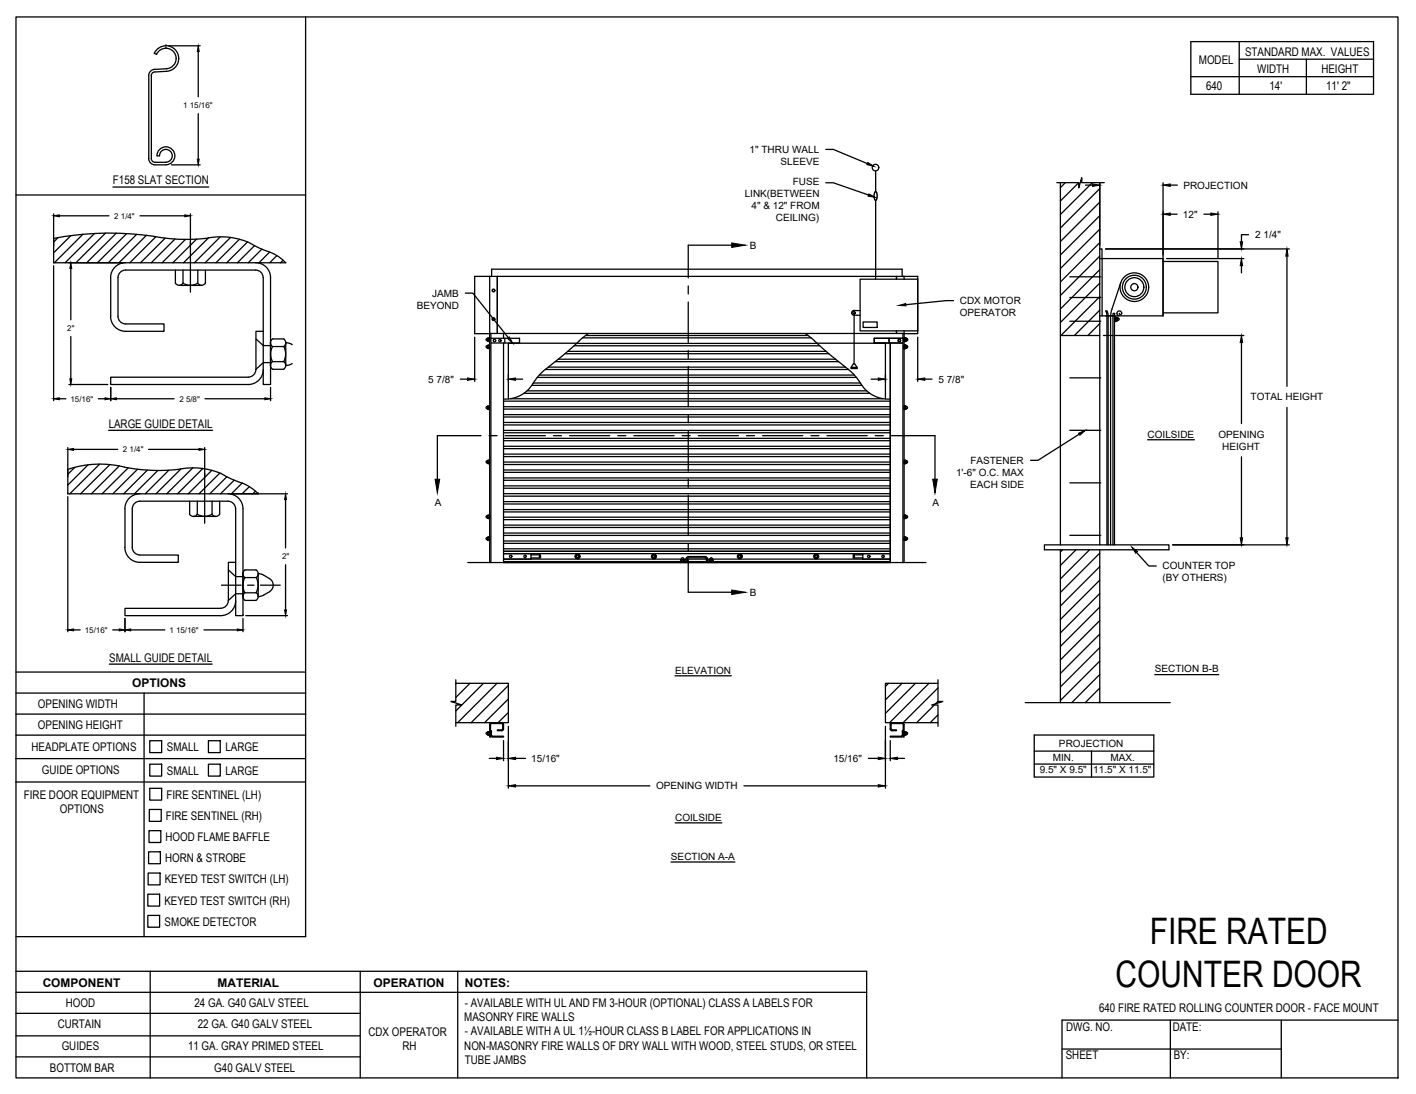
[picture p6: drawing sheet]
<svg xmlns="http://www.w3.org/2000/svg" width="279mm" height="216mm" viewBox="0 0 279 216" stroke-linecap="round" stroke-linejoin="round" font-family="sans-serif">
<!-- layer: ANNOTATIONS -->
<g fill="none" stroke="#000" stroke-width=".25">
<path d="M33.3 9h6.2M39.1 10.2v8.9M33.8 32.5h5.7M39.1 22.4v9M162.9 29.5h1.5l6.7 2.8M162.9 36.1h1.5l7 2.4M214.2 36.5h1.4M217 36.1v12.3M229.5 36.1v14.8M230.9 36.5h1.4M10.6 42.2v6.3M10.6 52.4v26.7"/>
<path d="M11.7 42.6h9.8M13.6 51.9h10.6M14 53v10.1M27.6 42.6h8.8M37.6 42.2v6.3M91.8 57.8h1.5l7 8.8M188.2 59.3h-1.5l-8 .8M218.1 49.1h36.3M230.2 51h15.2M230.9 42.3h1.4M237.6 42.3h1.3M240.3 41.8v9.1"/>
<path d="M245 52.4v1.4M246.4 46.3h-1.4v1.4M253.9 50.5v25.7M11.7 78.7h1.3M13.6 75.9h7.7M14 66.4v8.4M19.4 78.7h1.3M21.8 76.5v2.6M23 78.7h11.4M40.4 78.7h11.9M53.4 76.5v2.6M90.8 74.8h1.4"/>
<path d="M93.7 66.5v8.8M100.3 74v1.3M101.7 74.8h1.4M171.9 74.8h1.4M174.7 74v1.3M181.1 66.5v8.8M182.5 74.8h1.4M217.7 66.2h27.7M245 67.6v16M13.4 88.3v5.8M13.4 98v26.7M14.5 88.7h8.7"/>
<path d="M29.3 88.7h10M40.4 88.3v5.8M45.6 97.5h11.1M56.3 98.6v9.5M213 85.7l-8.2 5.1h-1.5M226.4 86.8h9.3M245 90.1v16M253.9 80.4v25.7M56.3 111.4v9M224.3 109l2.4 2.7h1.5M231.4 107.5h23M14.5 124.3h1.3"/>
<path d="M22.2 124.3h1.3M24.7 122v2.7M25.8 124.3h6.7M40.2 124.3h6.6M47.9 122v2.7M48.5 121.5h8.2M133.2 133.4h11.1M227.9 133.1h12.6M96.5 149.7h1.5M99.4 146.2v3.9M100.3 143.3v12.3M101.7 149.7h2"/>
<path d="M101.7 155.1h26.5M146.8 155.1h26.5M171.3 149.7h2M174.7 143.3v12.3M175.7 146.2v3.9M177.1 149.7h1.4M204.1 145.1h23.6v8.3h-23.6zM204.1 148.2h23.6M204.1 150.8h23.6M215.4 148.2v5.2M132.4 170.1h12.6M133.2 162.4h9.2"/>
</g>
<g fill="#000" stroke="#000" stroke-width=".2">
<path d="M39.1 9l.2 1.2h-.4zM38.9 31.4h.4l-.2 1.1zM171.2 32.1l1.2 .7-1.4-.3zM171.5 38.3l1.2 .6-1.4-.2zM215.6 36.3l1.4 .2-1.4 .3zM229.5 36.5l1.4-.2v.5zM10.6 42.6l1.1-.2v.4zM14 51.9l.2 1.1h-.4zM36.4 42.4l1.2 .2-1.2 .2zM229.5 42.3l1.4-.3v.5zM238.9 42l1.4 .3-1.4 .2zM245 51l.2 1.4h-.5z"/>
<path d="M244.7 47.7h.5l-.2 1.4zM253.9 49.1l.3 1.4h-.5zM10.6 78.7l1.1-.2v.4zM13.8 74.8h.4l-.2 1.1zM20.7 78.5l1.1 .2-1.1 .2zM21.8 78.7l1.2-.2v.4zM52.3 78.5l1.1 .2-1.1 .2zM92.2 74.6l1.5 .2-1.5 .3zM100.1 66.8l.4-.3 .7 1.2zM100.3 74.8l1.4-.2v.5zM173.3 74.6l1.4 .2-1.4 .3zM177.3 60.3l1.4-.4 .1 .5z"/>
<path d="M181.1 74.8l1.4-.2v.5zM245 66.2l.2 1.4h-.5zM13.4 88.7l1.1-.2v.4zM39.3 88.5l1.1 .2-1.1 .2zM56.3 97.5l.2 1.1h-.3zM212.8 85.5l1.4-.6-1.1 1zM223.3 108l1.2 .9-.4 .3zM244.7 106.1h.5l-.2 1.4zM253.7 106.1h.5l-.3 1.4zM13.4 124.3l1.1-.2v.4zM23.5 124.1l1.2 .2-1.2 .2zM24.7 124.3l1.1-.2v.4z"/>
<path d="M46.8 124.1l1.1 .2-1.1 .2zM56.2 120.4h.3l-.2 1.1zM98 149.4l1.4 .3-1.4 .2zM100.3 149.7l1.4-.3v.5zM100.3 155.1l1.4-.2v.4zM173.3 149.4l1.4 .3-1.4 .2zM173.3 154.9l1.4 .2-1.4 .2zM175.7 149.7l1.4-.3v.5z"/>
</g>
<!-- layer: CDX OPERATOR RH -->
<g fill="none" stroke="#000" stroke-width=".25">
<path d="M172.7 37.8l-.2 .9 .2 .8M172.7 37.9h.2M172.7 39.5h.2M172.8 33.7v4.1M172.8 39.5v15.6M172.9 37.8l.2 .9-.2 .8M208.5 36h4.4v1.1l.5-2v.9h4.5M209.2 36v71.5M210.2 36l-1 1M212.9 36l-3.7 3.7M213.4 35.5l-.1 .1M215.5 36l-6.3 6.3"/>
<path d="M217 36v71.5M217 37.2l-7.8 7.8M217 39.9l-7.8 7.8M96.6 54.5v56.5M97 54.5v-1.4h81v1.4M98.1 54.5v11.3M169.7 55.1h11.4v10.2h-11.4zM176.9 54.5v.6M178.4 54.5v.6M211.1 58.7h6.1M211.1 54.6h6.1M217 51h12.5v11.3"/>
<path d="M217 49.1h.4l.1 13.2M217 42.6l-7.8 7.7M217 45.2l-7.8 7.8M217 47.9l-7.8 7.7M217 50.5l-7.8 7.8M217 53.2l-7.8 7.8M217 55.9l-7.8 7.7M217 58.5l-7.7 7.7M221.1 55.8l-1.8 5.5-.2 1.5M229.5 51.6h10.8v10.1h-10.8M229.5 51v11.3M96 68.3l-.1 .2 .4 .2v-.5l-.3 .1"/>
<path d="M96.2 67.3h.1M96.2 67.3l-.3-.3 .4-.2v.5M96.3 68.3v.3M96.3 66.8v.4M96.3 67.2v.2M96.3 67.2h.3M96.6 68.1v.1M96.6 66.7v.1M96.6 68.6v.2h-.3M96.6 67.2v.2h-.3M96.6 66.8v.4M96.6 68.1l-.3 .1 .3 .1v.3"/>
<path d="M96.6 68.6h-.3v.2M96.6 66.7l-.3 .1 .3 .1M96.6 65.8h81.8M96.9 66.8h5.6v.9h-5.6M96.9 65.8v45.2M99.4 79.2h76.3M99.4 65.8v1M99.4 67.7v43.3M99.6 66.8v.9M100.8 78.7h73.4M103.4 77.6h68.2M104 77.1h67"/>
<path d="M105 76.1h65.1M105.3 75.6h64.5M106 74.5h63M106.4 74h62.2M107.6 72.9h59.8M107.6 72.9l-1.7 1.7a7.3 7.3 0 0 1-5 4.1h-1.5M108.2 72.5h58.6M109.6 71.4h55.9M110.2 70.9h54.7M111.5 69.8h52M112.1 69.3h50.9M113.3 68.2h48.4"/>
<path d="M113.8 67.8h47.4M113.8 67.7h-13.5v11.1M114.3 67.3l-3.2 2.8-3.5 2.8M115 66.7h45.1M115.6 66.2h43.8M116.1 65.8l-1.8 1.5M158.9 65.8l1.8 1.5M160.7 67.3l3.2 2.8 3.5 2.8M161.2 67.7h13.5v11.1M167.4 72.9l1.3 1.3 1.1 1.5M167.9 72.5h1.2v.2h-1.2zM167.9 72.5l.5-.7h.2l.5 .7"/>
<path d="M168.5 61.7v10.1M169.7 61.3h-1.2a.48 .48 0 0 0-.5 .4 .48 .48 0 0 0 .5 .5h1.2M169.8 75.7a6.3 6.3 0 0 0 5.8 3M170.3 63.5h2.8v1.1h-2.8zM175.4 66.8v.9M175.7 67.7v43.3M176.9 65.3v.5M178 65.8h.1M178.2 65.8v45.2M178.2 66.8h-5.7v.9h5.7M178.2 65.8h2.9v-11.3h-87.4v11.3h2.8M178.4 65.3v45.7"/>
<path d="M178.4 67.2v.2h.3v-.2M178.4 68.6v.2h.3M178.4 66.8v-.1h.3v.2M178.4 68.2v-.1h.3v.2M178.4 68.6h.3M178.4 66.9h.3M178.4 66.8v.4M178.7 68.6v.2M178.7 66.8v.4h-.3M178.7 68.3v.3M178.7 68.3h-.3v.3M178.7 66.8l.4 .1-.2 .4"/>
<path d="M178.7 68.2l.3 .1M178.8 68.2l-.1 .5 .4-.2-.1-.2M178.8 66.8v.5M178.9 67.3h-.2M209.2 66.2h7.8M211.1 74.6h6.1M211.1 63.4h6.1M217 62.3h12.5M217 61.2l-5 5M217 63.9l-2.3 2.3M218.7 62.3l-.1-.2a.61 .61 0 0 0-.4-.7l.2 .9v45.2M219.1 62.8v44.7"/>
<path d="M219.6 62.3l.1-.5 .3 .1-.1 .4M219.6 62.3v45.2M219.9 62.5h.2v1h-.2M220.2 63.2h.2M220.2 62.8h.2M220.4 62.6v.6M220.4 63.2v.1M220.4 62.6l-.3 .1v.3l.1 .4h.2M220.5 62.7l.3 .3-.3 .2M220.5 62.7v.6M220.9 61.8l.2 .3 .2-.1a.47 .47 0 0 0-.4-.6 .47 .47 0 0 0-.5 .4 .47 .47 0 0 0 .5 .5M96.3 80.2l-.4 .2 .4 .3"/>
<path d="M96.3 80.2v.5M96.3 91.4l-.4-.2 .4-.3v.5M96.3 80.1a.43 .43 0 0 0 .3 .6l-.3 .1v-.2M96.3 80.3h.3M96.3 91v.3M96.3 80.1h.3M96.3 91h.3M96.6 80.3v.3M96.6 80.1v.2M96.6 90.8v.7h-.3M96.6 90.8h-.3v.2M96.6 91.3h-.3v.2"/>
<path d="M99.4 94.8h76.3M99.4 94.3h76.3M99.4 97.9h76.3M99.4 97.4h76.3M99.4 95.9h76.3M99.4 96.4h76.3M99.4 99h76.3M99.4 99.5h76.3M99.4 91.7h76.3M99.4 91.2h76.3M99.4 92.8h76.3M99.4 93.2h76.3"/>
<path d="M99.4 88.5h76.3M99.4 88.1h76.3M99.4 89.6h76.3M99.4 90.1h76.3M99.4 85.4h76.3M99.4 84.9h76.3M99.4 86.5h76.3M99.4 87h76.3M99.4 83.9h76.3M99.4 83.4h76.3M99.4 80.7h76.3M99.4 80.3h76.3"/>
<path d="M99.4 81.8h76.3M99.4 82.3h76.3M178.4 80.1h.3v.5h-.3zM178.4 80.6v.2h.3v-.2M178.4 80.3h.3M178.4 91h.3M178.7 91.3v-.5h-.3v.7h.3v-.2h-.3M178.7 90.9l.4 .3-.4 .2M178.8 90.9v.5M179 80.3v.3M179 80.3l-.3-.1v.5M179 80.6l-.3 .1"/>
<path d="M211.1 84.9h6.1M211.1 95.3h6.1M92.3 111h90.4M96 101.8l-.1 .3 .3 .1M96 101.9l.3-.2v.6l-.1-.1M96.1 106.1l-.2 .1v.2l.4 .2M96.1 106.1l.2-.1v.6M96.3 106.1v.4M96.3 101.8v.4M96.6 106v.1h-.3v-.2l.3 .1M96.6 101.6v.2M96.6 106.5v.2h-.3"/>
<path d="M96.6 102.1v.2h-.3M96.6 106.1v.4h-.3v.1M96.6 101.8v.4M96.6 101.6l-.3 .1 .3 .1M96.6 102.2h-.3v.1M99.4 105.7h76.3M99.4 105.2h76.3M99.4 101h76.3M99.4 100.6h76.3M99.4 104.1h76.3M99.4 103.6h76.3M99.4 102.1h76.3"/>
<path d="M99.4 102.6h76.3M99.4 110.8h76.3M99.4 109.3h76.3M99.4 110.3h35M99.4 108.8h76.3M99.4 107.2h76.3M99.4 106.8h76.3M99.4 108.3h76.3M104.8 109.5h1.9v.6h-1.9M104.8 109.3v1M106.4 109.5v.6M113.7 109.4h.5l.2 .4-.2 .4h-.5l-.2-.4z"/>
<path d="M128.8 109.4h.5l.2 .4-.2 .4h-.5l-.2-.4zM134.4 110.4l.1 .1-.1 .3zM134.4 110.4h.6M134.4 110.3v.1M134.5 110.3l.2-.2 .2 .3M134.5 110.5h.3M134.5 110.7h.3M134.9 110.5h.1M134.9 110.5v.2h.1M134.9 110.3h.5M135 110.5v.2M135.6 110.5l-.2 .5h-.3"/>
<path d="M135.6 110.3h3.8M135.6 110.3v.3M135.9 110.1l-.3 .2M135.9 110.1h3.2M139.1 110.1l.3 .2a.51 .51 0 0 0 .5 .7M139.6 110.3l-.2-.4-.3-.1h-3.2a.54 .54 0 0 0-.5 .8l-.3 .2h-.9v.2M139.6 110.5l.3 .3h.9v.2M139.6 110.3h.5M139.6 110.3v.3M140 110.5h.2l-.1 .3-.1-.1zM140.1 110.4h.5M140.1 110.7h.4"/>
<path d="M140.1 110.5h.4v.2M140.5 110.5h.2v.2h-.2M140.6 110.3v.1M140.6 110.3l-.3-.2-.2 .3M140.6 110.3h35.1M145.8 109.4h.4l.3 .4-.3 .4h-.4l-.3-.4zM160.8 109.4h.5l.2 .4-.2 .4h-.5l-.2-.4zM168.6 109.5v.6M170.2 109.5h-1.8v.6h1.8M170.2 109.3v1M178.4 106h.3l-.3 .1zM178.4 102.1v.2h.3"/>
<path d="M178.4 106.5v.2h.3v-.2M178.4 101.8v-.2h.3v.2M178.4 101.8h.3M178.4 102.2h.3M178.4 101.8v.4M178.4 106.1v.4h.3M178.7 102.2v.1M178.7 101.8v.4M178.7 106.1v.4M178.7 101.7l.3 .2M178.7 106l.2 .1M178.8 101.7l-.1 .6 .2-.1"/>
<path d="M178.8 106v.6M178.9 106.1l.2 .3-.4 .2M179 101.8l.1 .3-.2 .1M206.1 107.5h24.6v1h-24.6zM209.2 108.5v30.2M209.7 108.5l-.5 .4M211.1 105.6h6.1M212.3 108.5l-3.1 3.1M215 108.5l-5.8 5.8M217 108.5v30.2M217 109.2l-7.8 7.7M217 111.8l-7.8 7.8"/>
<path d="M217 114.5l-7.8 7.8M217 117.1l-7.8 7.8M217 119.8l-7.8 7.8M218.7 107.5v-45.2h1.2v45.2M89.2 138.4l-.1 .1M89.9 134.9h10.4v7.7h-10.4M89.9 134.2v4.2h-.9l2.1 .7h-1.2v4.2M90.1 134.9l-.2 .1M92.7 134.9l-2.8 2.7M95.4 134.9l-5.5 5.4M98.1 134.9l-7.8 7.7M100.3 135.3l-7.3 7.3"/>
<path d="M100.3 137.9l-4.7 4.7M175.3 134.9l-.6 .6M178 134.9l-3.3 3.2M180.6 134.9l-5.9 5.9M183.3 134.9l-7.8 7.7M184.4 139.1l-3.5 3.5M185.1 134.9h-10.4v7.7h10.4M185.1 138.4h.9l-2.1 .7h1.2v4.2M185.1 135.8l-6.9 6.8M185.1 138.4l-.5 .5M185.1 134.2v4.2M202.3 138.7h28.6"/>
<path d="M217 122.5l-7.8 7.7M217 125.1l-7.8 7.8M217 127.8l-7.8 7.8M217 130.5l-7.8 7.7M217 133.1l-5.5 5.6M217 135.8l-2.9 2.9M217 138.5l-.2 .2M96.3 145l-.4-.3 .4-.2v.5M96.3 144.6v.3M96.3 145.1v-.2h.3v.2h-.3M96.3 144.6h.3M96.6 144.4v.5"/>
<path d="M96.6 144.4h-.3v.2M96.6 144.9l.4 .2M96.6 143v2.5h.2v-2.5M96.6 144.5v.5M97 142.8l-.2 .2M97 142.6l-.4 .4M97 145.1l.1 .2M97 145.1v-.9h-.2v1.1l.3 .1M97 142.8h2l.2 .2M97 142.6h2l.4 .4M97 144.4l-.4 .1M97.2 145.3h2.2v.2h-2.2"/>
<path d="M99.2 143v.9M99.2 143.9l-.2 .1h-.9v.2h.9l.4-.3M99.4 143v.9M100.3 140.6l-2 2M175.6 143.9l.2 .3h1.1v-.2h-.9l-.2-.1M175.7 143v.9M175.8 143v.9M178 142.8l.2 .2M178 142.6l.4 .4M178.1 145.1l-.2 .2h-2.2v.2h2.2M178.1 145.1v-.9h.1v1.1l-.3 .1M178.1 142.8h-2.1l-.2 .2"/>
<path d="M178.1 142.6h-2.1l-.4 .4M178.1 144.4l.3 .1M178.2 143v2.5h.2v-2.5M178.4 144.9l.3 .1-.3 .1zM178.4 144.9l-.3 .2M178.4 144.5v.5M178.4 144.6h.3M178.4 144.9v-.5h.3v.5M178.7 144.5l.4 .2-.4 .3M178.8 144.5v.5M185.1 141.1l-1.6 1.5"/>
<circle cx="172.8" cy="33.1" r=".65"/>
<circle cx="97.4" cy="57.3" r=".24"/>
<circle cx="223.8" cy="56.7" r="2.83"/>
<circle cx="223.8" cy="56.7" r="1.87"/>
<circle cx="223.8" cy="56.7" r="2.36"/>
<circle cx="223.8" cy="56.7" r=".71"/>
<circle cx="97.4" cy="63" r=".24"/>
<circle cx="97.6" cy="67.2" r=".24"/>
<circle cx="98.6" cy="67.2" r=".24"/>
<circle cx="168.5" cy="61.7" r=".24"/>
<circle cx="177.5" cy="67.2" r=".24"/>
<circle cx="100.8" cy="109.8" r=".24"/>
<circle cx="103.6" cy="109.8" r=".24"/>
<circle cx="114" cy="109.8" r=".48"/>
<circle cx="114" cy="109.8" r=".24"/>
<circle cx="129" cy="109.8" r=".48"/>
<circle cx="129" cy="109.8" r=".24"/>
<circle cx="146" cy="109.8" r=".48"/>
<circle cx="146" cy="109.8" r=".24"/>
<circle cx="161" cy="109.8" r=".48"/>
<circle cx="161" cy="109.8" r=".24"/>
<circle cx="171.4" cy="109.8" r=".24"/>
<circle cx="174.2" cy="109.8" r=".24"/>
</g>
<path d="M220.1 63.5h.1" fill="none" stroke="#000" stroke-width=".2"/>
<!-- layer: SECTION CUTS -->
<g fill="none" stroke="#000" stroke-width=".25">
<path d="M135.8 56.4v1.6M135.8 59.6v8M144.4 48.4h-8.6v6.4M135.8 69.2v1.5M135.8 72.3v8M94.9 86h-8.6v8.6M96.5 86h1.6M99.7 86h7.9M109.2 86h1.6M112.4 86h7.9M121.9 86h1.6M125.1 86h7.9"/>
<path d="M134.6 86h1.6M135.8 81.9v1.5M135.8 85v8M135.8 94.6v1.5M135.8 97.7v8M137.8 86h7.9M147.3 86h1.6M150.5 86h7.9M160 86h1.6M163.2 86h7.9M172.7 86h1.6M175.9 86h8.6v8.6"/>
<path d="M135.8 107.3v1.5M135.8 110.4v6.5h8.6"/>
</g>
<path d="M144.4 47.9l2.7 .5-2.7 .4zM85.9 94.6h.9l-.5 2.7zM184 94.6h1l-.5 2.7zM144.4 116.4l2.7 .5-2.7 .4z" fill="#000" stroke="#000" stroke-width=".2"/>
<!-- layer: DETAILS -->
<g fill="none" stroke="#000" stroke-width=".25">
<path d="M30.5 13.7a1.23 1.23 0 0 0-1.1 1.2l-.1 16.4a1.26 1.26 0 0 0 1.3 1.2h2.1M30.6 14.2a.75 .75 0 0 0-.8 .7l.1 16.4a.72 .72 0 0 0 .7 .7h2.1a1.26 1.26 0 0 0 1.3-1.2 1.26 1.26 0 0 0-1.3-1.3 1.26 1.26 0 0 0-1.2 1.2l-.5 .1a1.76 1.76 0 0 1 1.8-1.8 1.76 1.76 0 0 1 1.7 1.8 1.76 1.76 0 0 1-1.8 1.7M32.7 9.5a2.02 2.02 0 0 1 2.1 2 2.02 2.02 0 0 1-2 2.1l-2.3 .1M32.7 9a2.53 2.53 0 0 1 2.6 2.5 2.53 2.53 0 0 1-2.4 2.6l-2.3 .1M32.7 9a2.53 2.53 0 0 0-2.3 1.5l.5 .2a2.02 2.02 0 0 1 1.8-1.2M32.7 9h.1M32.7 9.5h.1M10.6 47.1a61.2 61.2 0 0 1 22.9 0 34.7 34.7 0 0 0 9.2-.3 14 14 0 0 1 8.4 2.1l1.1 .5a9 9 0 0 1 4.2 2.5h-45.8zM11.5 46.9l-.9 .9M14 46.5l-3.4 3.4M16.4 46.2l-5.7 5.7M18.6 46.1l-5.8 5.8"/>
<path d="M20.8 46l-5.8 5.9M21.8 54.8v7.6M22.9 46l-5.8 5.9M24.8 51.8a2.95 2.95 0 0 0-3 3M25 46.1l-5.8 5.8M27 46.2l-5.6 5.7M28.9 46.4l-5.4 5.5M30.7 46.7l-5.1 5.2M32.6 47l-4.9 4.9M34.5 47.2l-4.7 4.7M34.6 53.3v2.6a.88 .88 0 0 0 1.5 0M35.4 56.3h4.4"/>
<path d="M36.1 55.9a2.7 2.7 0 0 0 2.9 0M36.1 53.3v2.6M36.6 47.2l-4.6 4.7M37.6 47.8v9.9M38.8 47.2l-4.7 4.7M39 55.9a.88 .88 0 0 0 1.5 0M39 53.3v2.6M40.5 53.3v2.6M41.1 46.9l-4.9 5M43.5 46.7l-5.1 5.2M45.5 46.9l-5 5M47.2 47.2l-4.6 4.7"/>
<path d="M48.8 47.8l-4.1 4.1M50.2 48.5l-3.4 3.4M50.4 51.8a2.95 2.95 0 0 1 3 3v21.1h-1.5v-21.1a1.54 1.54 0 0 0-1.5-1.5M50.4 53.3h-25.6a1.49 1.49 0 0 0-1.5 1.5v7.6a1.49 1.49 0 0 0 1.5 1.5h7.6v1.5h-7.6a2.95 2.95 0 0 1-3-3M51.7 49.2l-2.7 2.7M53.2 49.7l-2.1 2.2M54.6 50.4l-1.4 1.5M55.9 51.4l-.5 .5M50.5 72.9a1.49 1.49 0 0 1-1.5 1.5h-27.2v1.5h27.2a2.95 2.95 0 0 0 2.9-3M50.5 66.9l1.4 1.3h1.5M51.9 65.4h-1.4v7.5M53.4 71.6h-1.5l-1.4 1.3"/>
<path d="M53.4 67.6v4.6M53.8 71.4a.9 .9 0 0 0 0 1.5h2.2M53.8 68.4l-.4 1.3v.8l.4 .9M53.8 68.4h2.2M53.8 71.4h2.2M56 66.9a.9 .9 0 0 1 0 1.5M56 66.9h-2.2a.9 .9 0 0 0 0 1.5M56 68.4a3.1 3.1 0 0 1 0 3M56 71.4a.9 .9 0 0 1 0 1.5M57.7 68l-.5-.2-.8-.2v4.5l.8-.1 .5-.3M14.8 92.2l-1.4 1.4M17.4 91.7l-4 4"/>
<path d="M19.6 91.6l-5.8 5.9M21.7 91.7l-5.8 5.8M23.5 92l-5.5 5.5M25.3 92.3l-5.1 5.2M27.1 92.6l-4.8 4.9M27.6 98.9a1.49 1.49 0 0 0-1.5 1.5M27.6 97.5a2.95 2.95 0 0 0-3 2.9M27.6 98.9h17.4a1.49 1.49 0 0 1 1.5 1.5M29.1 92.8l-4.7 4.7M31.1 92.9l-4.6 4.6M33.3 92.8l-4.6 4.7M35.1 92.6a14.1 14.1 0 0 1 10.6 1.9l3.2 1.4 2 1.5"/>
<path d="M35.1 92.6a36.3 36.3 0 0 1-12.6-.8 19.8 19.8 0 0 0-9.1 .8v4.9h37.5M35.7 92.5l-4.9 5M37.4 98.9v2.6M38 92.3l-5.1 5.2M38.9 98.9v2.6M40 92.5l-5 5M40.4 93.4v9.9M41.8 92.8l-4.7 4.7M41.8 98.9v2.6M43.3 98.9v2.6M43.4 93.3l-4.1 4.2M44.8 94.1l-3.4 3.4"/>
<path d="M45 97.5a2.95 2.95 0 0 1 2.9 2.9M46.2 94.8l-2.7 2.7M47.8 95.3l-2.1 2.2M49.2 96.1l-1.4 1.4M50.4 96.9l-.5 .6M50.9 97.5h.1M24.6 108a2.95 2.95 0 0 0 3 3M24.7 100.4v7.6M26.1 100.4v7.6a1.49 1.49 0 0 0 1.5 1.5M27.6 109.5h7.6v1.5h-7.6M38.2 101.9h4.4M38.9 101.5a.88 .88 0 0 1-1.5 0"/>
<path d="M38.9 101.5a2.7 2.7 0 0 0 2.9 0M41.8 101.5a.88 .88 0 0 0 1.5 0M43.7 115.5h3.9M45 118.5a1.49 1.49 0 0 1-1.4 1.5M45.1 112.5l1.4 1.3h1.4M46.5 118.5a2.95 2.95 0 0 1-2.9 3h-18.9v-1.4h18.9M46.5 100.4v21.1h1.4v-21.1M46.5 111h-1.4v7.6M47.9 117.2h-1.4l-1.4 1.3M47.9 113.2v4.6M48.1 112.7l.3-.2h2.1a.88 .88 0 0 1 .1 1.5h-2.3a.9 .9 0 0 1-.2-1.3zM48.3 114a3 3 0 0 0 0 3 .9 .9 0 0 0 .1 1.5h2.1a.9 .9 0 0 0 .1-1.5"/>
<path d="M48.3 117h2.2M48.9 115.5h1.2M50.5 114a3.1 3.1 0 0 1 0 3M50.9 113.2l.9 .2a3.5 3.5 0 0 1 2.1 1.7 1.49 1.49 0 0 1-.7 1.7l-1.4 .8-.9 .1M50.9 113.2v4.5M51.4 115.5h3.9"/>
</g>
<path d="M10.6 51.9h.1M53.4 75.9h.1M13.4 97.5h.1M47.9 121.5h.1" fill="none" stroke="#000" stroke-width=".2"/>
<!-- layer: TITLE BLOCK -->
<g fill="none" stroke="#000" stroke-width=".25">
<path d="M3.2 3.3h272.6v209.4h-272.6zM60.3 3.3v181.5h-57.1M235 8.2h36v10.4h-36zM235 15.1h36M244.5 11.7h26.5M244.5 8.2v10.4M3.2 38.5h57.1M22.3 36.9h18.9M21.4 84.9h20.6M3.2 136.8h57.1M3.2 132.6h57.1M21.6 131.1h20.3"/>
<path d="M28.4 136.8v48M3.1 149.7h57.1M3.1 154.3h57.1M3.2 140.9h57.1M3.2 145.1h57.1M29.5 159.7h2.3v2.4h-2.3zM29.5 146.2h2.4v2.3h-2.4zM29.5 155.6h2.4v2.3h-2.4zM29.5 150.8h2.4v2.4h-2.4zM41.1 146.2h2.4v2.3h-2.4zM41.1 150.8h2.4v2.4h-2.4zM29.2 176.5h2.3v2.3h-2.3z"/>
<path d="M29.2 172.3h2.4v2.3h-2.4zM29.3 168.1h2.3v2.4h-2.3zM29.4 163.9h2.3v2.4h-2.3zM3.2 200h67.9M3.2 195.8h167.8M3.2 191.7h167.8v21M29.2 180.7h2.3v2.3h-2.3zM29.6 191.7v21M71.1 191.7v21M90.3 191.7v21M3.2 208.6h67.9M3.2 204.4h67.9"/>
<path d="M209.6 207h43.2M230.9 201.3v11.4M252.8 201.3v11.4M275.8 201.3h-66.2v11.4"/>
</g>
<!-- layer: 0 -->
<path d="M257.8 11.7v6.9" fill="none" stroke="#000" stroke-width=".25"/>
<g font-size="7.2">
<text x="226.9" y="186.2">FIRE RATED</text>
<text x="220.1" y="194.9">COUNTER DOOR</text>
</g>
<g font-size="2.4">
<text x="245.7" y="11.1">STANDARD MAX. VALUES</text>
<text x="236.6" y="12.7">MODEL</text>
<text x="238" y="17.8">640</text>
<text x="248.1" y="14.4">WIDTH</text>
<text x="250.5" y="17.8">14'</text>
<text x="260.7" y="14.4">HEIGHT</text>
<text x="261.7" y="17.8">11' 2&quot;</text>
<text x="22.3" y="36.4">F158 SLAT SECTION</text>
<text x="21.4" y="84.4">LARGE GUIDE DETAIL</text>
<text x="21.6" y="130.6">SMALL GUIDE DETAIL</text>
<text x="26.1" y="135.5">OPTIONS</text>
<text x="7.5" y="139.7">OPENING WIDTH</text>
<text x="7.5" y="143.9">OPENING HEIGHT</text>
<text x="6.2" y="148.2">HEADPLATE OPTIONS</text>
<text x="32.9" y="148.3">SMALL</text>
<text x="44.5" y="148.3">LARGE</text>
<text x="8.3" y="152.8">GUIDE OPTIONS</text>
<text x="32.9" y="152.9">SMALL</text>
<text x="44.5" y="152.9">LARGE</text>
<text x="4.7" y="157.6">FIRE DOOR EQUIPMENT</text>
<text x="11.8" y="160.4">OPTIONS</text>
<text x="32.7" y="161.8">FIRE SENTINEL (RH)</text>
<text x="32.9" y="157.6">FIRE SENTINEL (LH)</text>
<text x="32.7" y="166">HOOD FLAME BAFFLE</text>
<text x="32.6" y="170.2">HORN &amp; STROBE</text>
<text x="32.4" y="178.5">KEYED TEST SWITCH (RH)</text>
<text x="32.5" y="174.3">KEYED TEST SWITCH (LH)</text>
<text x="32.5" y="182.7">SMOKE DETECTOR</text>
<text x="8.4" y="194.7">COMPONENT</text>
<text x="42.9" y="194.7">MATERIAL</text>
<text x="73.7" y="194.7">OPERATION</text>
<text x="91.7" y="194.7">NOTES:</text>
<text x="11.4" y="202.8">CURTAIN</text>
<text x="13" y="198.8">HOOD</text>
<text x="38.4" y="198.6">24 GA. G40 GALV STEEL</text>
<text x="39" y="202.9">22 GA. G40 GALV STEEL</text>
<text x="91.6" y="201.5">MASONRY FIRE WALLS</text>
<text x="91.7" y="198.6">- AVAILABLE WITH UL AND FM 3-HOUR (OPTIONAL) CLASS A LABELS FOR</text>
<text x="210.4" y="203.6">DWG. NO.</text>
<text x="216.9" y="199.8">640 FIRE RATED ROLLING COUNTER DOOR - FACE MOUNT</text>
<text x="231.4" y="203.4">DATE:</text>
<text x="12.2" y="207.3">GUIDES</text>
<text x="37.1" y="207.2">11 GA. GRAY PRIMED STEEL</text>
<text x="72.7" y="204.5">CDX OPERATOR</text>
<text x="79.4" y="207.3">RH</text>
<text x="91.6" y="207.2">NON-MASONRY FIRE WALLS OF DRY WALL WITH WOOD, STEEL STUDS, OR STEEL</text>
<text x="91.7" y="204.3">- AVAILABLE WITH A UL 1½-HOUR CLASS B LABEL FOR APPLICATIONS IN</text>
<text x="210.3" y="209.1">SHEET</text>
<text x="231.6" y="209">BY:</text>
<text x="9.8" y="211.5">BOTTOM BAR</text>
<text x="42.3" y="211.6">G40 GALV STEEL</text>
<text x="91.7" y="210">TUBE JAMBS</text>
</g>
<g font-size="2">
<text x="147.9" y="30.2">1&quot; THRU WALL</text>
<text x="154" y="32.6">SLEEVE</text>
<text x="146.9" y="39">LINK(BETWEEN</text>
<text x="148.3" y="41.3">4&quot; &amp; 12&quot; FROM</text>
<text x="156.4" y="36.6">FUSE</text>
<text x="233.5" y="37.2">PROJECTION</text>
<text x="153.1" y="43.7">CEILING)</text>
<text x="233.4" y="43">12&quot;</text>
<text x="247.7" y="47">2 1/4&quot;</text>
<text x="148" y="49.2">B</text>
<text x="85.3" y="58.5">JAMB</text>
<text x="82.2" y="60.9">BEYOND</text>
<text x="189.4" y="60">CDX MOTOR</text>
<text x="189.4" y="62.4">OPERATOR</text>
<text x="84.5" y="75.5">5 7/8&quot;</text>
<text x="185.2" y="75.5">5 7/8&quot;</text>
<text x="246.8" y="79">TOTAL HEIGHT</text>
<text x="226.4" y="86.4">COILSIDE</text>
<text x="240.4" y="86.4">OPENING</text>
<text x="241.2" y="88.8">HEIGHT</text>
<text x="188.6" y="94">1'-6&quot; O.C. MAX</text>
<text x="191.5" y="91.6">FASTENER</text>
<text x="85.8" y="99.9">A</text>
<text x="184" y="99.9">A</text>
<text x="191.5" y="96.3">EACH SIDE</text>
<text x="229.4" y="112.2">COUNTER TOP</text>
<text x="148" y="117.7">B</text>
<text x="229.4" y="114.6">(BY OTHERS)</text>
<text x="133.2" y="133">ELEVATION</text>
<text x="227.9" y="132.7">SECTION B-B</text>
<text x="209" y="147.4">PROJECTION</text>
<text x="104.8" y="150.4">15/16&quot;</text>
<text x="129.5" y="155.8">OPENING WIDTH</text>
<text x="164.4" y="150.4">15/16&quot;</text>
<text x="205.1" y="152.6">9.5&quot; X 9.5&quot;</text>
<text x="207.7" y="150.2">MIN.</text>
<text x="215.7" y="152.6">11.5&quot; X 11.5&quot;</text>
<text x="219.1" y="150.2">MAX.</text>
<text x="133.2" y="162">COILSIDE</text>
<text x="132.4" y="169.7">SECTION A-A</text>
</g>
<g font-size="1.6">
<text x="36.2" y="21.3">1 15/16&quot;</text>
<text x="22.5" y="43.1">2 1/4&quot;</text>
<text x="13.3" y="65.3">2&quot;</text>
<text x="13.9" y="79.2">15/16&quot;</text>
<text x="35.4" y="79.2">2 5/8&quot;</text>
<text x="24.3" y="89.2">2 1/4&quot;</text>
<text x="55.6" y="110.4">2&quot;</text>
<text x="16.7" y="124.9">15/16&quot;</text>
<text x="33.4" y="124.9">1 15/16&quot;</text>
</g>
</svg>
